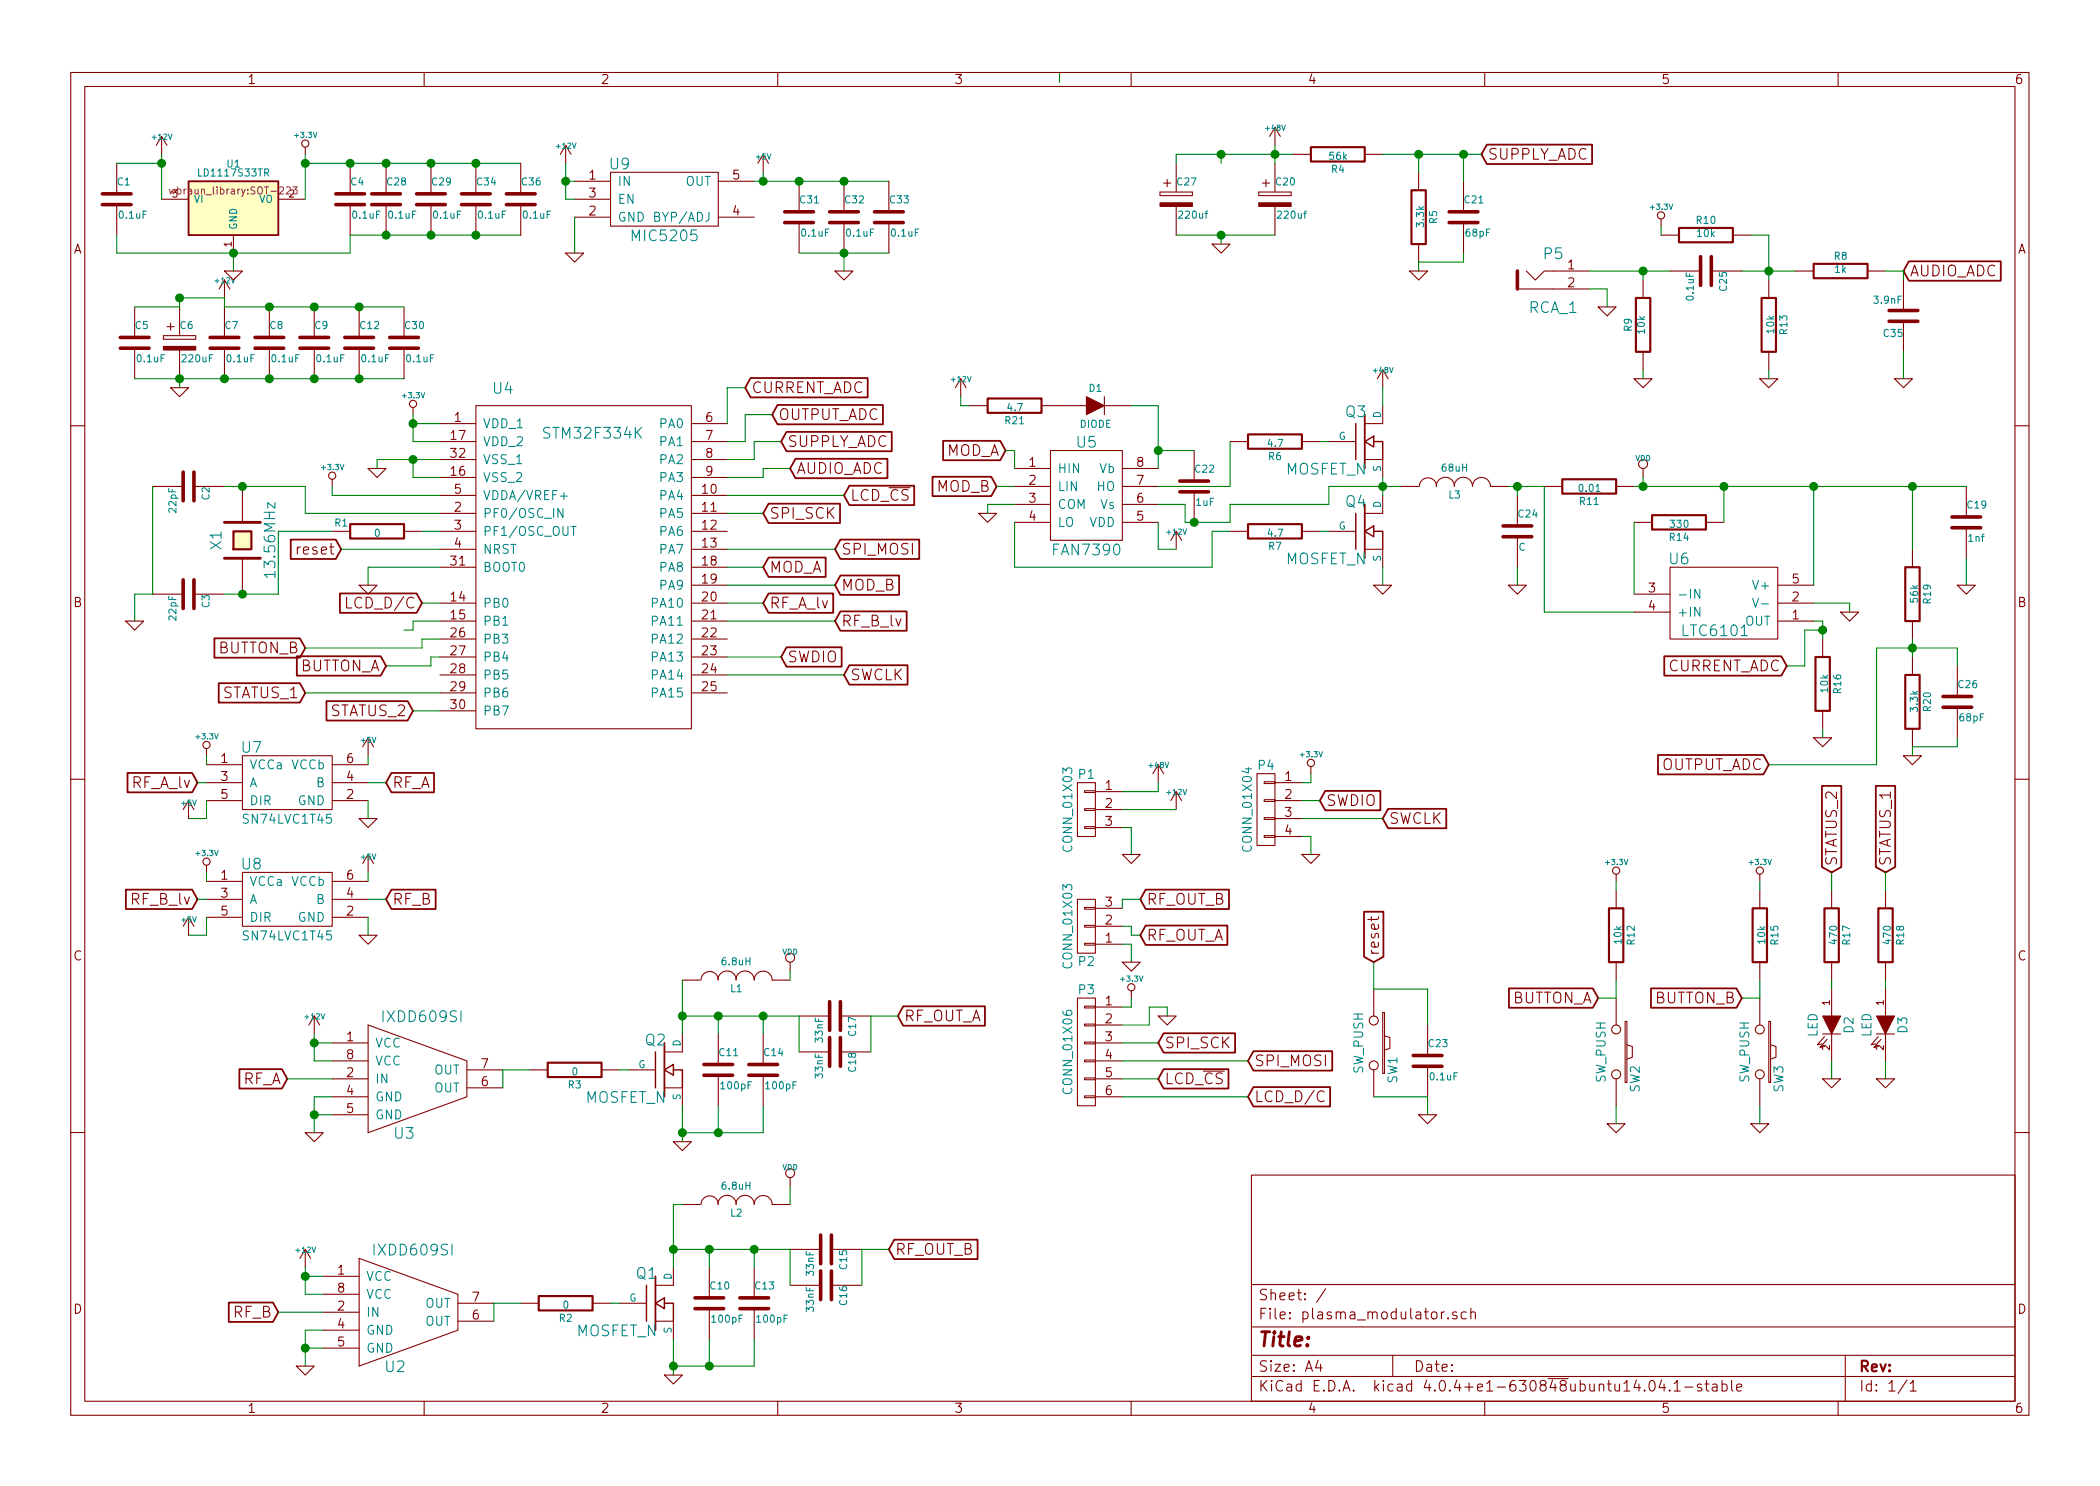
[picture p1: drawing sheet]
<svg xmlns="http://www.w3.org/2000/svg" width="297mm" height="210mm" viewBox="0 0 297 210" stroke-linecap="round" stroke-linejoin="round" font-family="sans-serif">
<g fill="none" stroke="#840000" stroke-width=".15">
<path d="M10 10.3h277v189.9h-277zM12 12.2h273v186.1h-273zM22.9 19.3l-.8 1.3M22.9 19.3v2.5M22.9 19.3l.7 1.3M60 10.3v1.9M110 10.3v1.9M160 10.3v1.9M180.3 18v2.6M180.3 18l-.7 1.3M180.3 18l.8 1.3M210 10.3v1.9"/>
<path d="M260 10.3v1.9M16.5 23.1v4.3M16.5 29v4.3M22.9 28.2h3.8M31.7 38.3h2.6l-1.3 1.3zM31.7 39.6v2.6M31.7 39.6l-.7 1.3M31.7 39.6l.8 1.3M33 33.3v2.5M39.4 28.2h3.8M43.2 20.8v1M49.5 23.1v4.3"/>
<path d="M49.5 29v4.3M54.6 23.1v4.3M54.6 29v4.3M61 23.1v4.3M61 29v4.3M67.3 23.1v4.3M67.3 29v4.3M73.7 23.1v4.3M73.7 29v4.3M80 35.8h2.5l-1.2 1.3zM80 20.6l-.8 1.2M80 20.6v2.5"/>
<path d="M80 20.6l.8 1.2M81.3 28.2h5.1M81.3 25.6h5.1M81.3 30.7h5.1M86.4 24.4h15.2v7.6h-15.2zM101.6 25.6h5.1M101.6 30.7h5.1M107.9 21.8v2.6M107.9 21.8l-.7 1.3M107.9 21.8l.8 1.3M113 25.6v4.4M113 31.5v4.3"/>
<path d="M118.1 38.3h2.5l-1.2 1.3zM119.4 25.6v4.4M119.4 31.5v4.3M125.7 25.6v4.4M125.7 31.5v4.3M164.1 27.2v.5zM164.1 27.7h4.6zM164.1 27.2h4.6zM164.6 25.9h1zM165.1 25.4v1zM166.4 23.1v4.1M166.4 29.2v4.1"/>
<path d="M168.7 27.2v.5zM171.4 34.5h2.6l-1.3 1.3zM178.1 27.2v.5zM178.1 27.7h4.5zM178.1 27.2h4.5zM178.6 25.9h1zM179.1 25.4v1zM180.3 23.1v4.1M180.3 29.2v4.1M182.6 27.2v.5zM182.9 21.8h2.5M193 21.8h2.6"/>
<path d="M199.4 38.3h2.5l-1.2 1.3zM200.7 24.4v2.5M200.7 34.5v2.6M207 25.6v4.4M207 31.5v4.3M215.9 38.3l1.3 1.3 1.2-1.3h6.4M232.4 39.6v2.6M234.9 31v1M234.9 33.3h2.6M236.2 38.3h4.3M242.1 38.3h4.3M245.1 33.3h2.5"/>
<path d="M250.2 39.6v2.6M254 38.3h2.5M264.2 38.3h2.5M269.2 39.6v4.3M19 43.4v4.3M19 49.3v4.3M23.1 47.5v.5zM23.1 48h4.6zM23.1 47.5h4.6zM23.6 46.2h1zM24.1 45.7v1zM24.1 54.9h2.6l-1.3 1.2z"/>
<path d="M25.4 43.4v4.1M25.4 49.5v4.1M27.7 47.5v.5zM31.7 43.4v4.3M31.7 49.3v4.3M38.1 43.4v4.3M38.1 49.3v4.3M44.4 43.4v4.3M44.4 49.3v4.3M50.8 43.4v4.3M50.8 49.3v4.3M57.1 43.4v4.3"/>
<path d="M57.1 49.3v4.3M58.4 57.7v1M62.2 59.9h5.1M67.3 57.4h30.5v45.7h-30.5zM97.8 59.9h5.1M135.9 53.6l-.8 1.3M135.9 53.6v2.5M135.9 53.6l.8 1.3M137.2 57.4h2.5M147.3 57.4h6.4M156.2 56.1v2.6M156.2 57.4h3.8"/>
<path d="M195.6 57.4v2.5h-2.6M195.6 52.3v2.6M195.6 52.3l-.8 1.3M195.6 52.3l.7 1.3M214.6 40.9h10.2M226.1 43.4h2.5l-1.3 1.3zM231.1 53.6h2.6l-1.3 1.3zM232.4 49.8v2.5M248.9 53.6h2.6l-1.3 1.3zM250.2 49.8v2.5M268 53.6h2.5l-1.3 1.3zM269.2 45.5v4.3"/>
<path d="M10 60.2h2M21.6 68.8h4.3M27.4 68.8h4.3M34.3 68.8v5.1M34.3 79v5.1M47 67.8v1M47 75.2h2.5M52.1 66.3h2.5l-1.3 1.3zM57.1 75.2h2.6M62.2 72.6h5.1M62.2 75.2h5.1M62.2 77.7h5.1"/>
<path d="M62.2 70.1h5.1M62.2 62.5h5.1M62.2 65h5.1M62.2 67.6h5.1M97.8 72.6h5.1M97.8 75.2h5.1M97.8 77.7h5.1M97.8 70.1h5.1M97.8 62.5h5.1M97.8 65h5.1M97.8 67.6h5.1M138.4 72.6h2.6l-1.3 1.3z"/>
<path d="M143.5 66.3h5.1M143.5 68.8h5.1M143.5 71.4h5.1M143.5 73.9h5.1M148.6 63.7h10.1v12.7h-10.1zM158.7 66.3h5.1M158.7 68.8h5.1M158.7 71.4h5.1M158.7 73.9h5.1M166.4 75.2l-.8 1.2M166.4 75.2v2.5M166.4 75.2l.7 1.2"/>
<path d="M168.9 63.7v4.4M168.9 69.6v4.3M174 75.2h2.5M174 62.5h2.5M184.1 75.2h2.6M184.1 62.5h2.6M188 75.2h3.8M188 62.5h3.8M193 77.7h2.6v2.6M193 65h2.6v2.6M195.6 70.1v2.5h-2.6M198.1 68.8h2.6"/>
<path d="M200.8 68.8a1.22 1.22 0 0 1 1.2-1.2 1.22 1.22 0 0 1 1.2 1.2M203.1 68.8a1.3 1.3 0 0 1 1.3-1.3 1.3 1.3 0 0 1 1.3 1.3M205.7 68.8a1.3 1.3 0 0 1 1.3-1.3 1.3 1.3 0 0 1 1.3 1.3 1.27 1.27 0 0 1 1.2-1.2 1.27 1.27 0 0 1 1.3 1.2h2.6M214.6 70.1v4.3M214.6 75.9v4.4M218.4 68.8h2.6M228.6 68.8h2.5M231.1 73.9h2.6M232.4 66.3v1.3M241.3 73.9h2.5M270.5 77.7v2.6M278.1 68.8v4.3"/>
<path d="M278.1 74.7v4.3M285 60.2h2M17.8 87.9h2.5l-1.3 1.2zM21.6 84.1h4.3M27.4 84.1h4.3M50.8 82.8h2.5l-1.2 1.3zM62.2 85.3h5.1M62.2 87.9h5.1M62.2 80.3h5.1M62.2 90.4h5.1M62.2 93h5.1M62.2 95.5h5.1"/>
<path d="M62.2 98h5.1M97.8 85.3h5.1M97.8 87.9h5.1M97.8 80.3h5.1M97.8 90.4h5.1M97.8 93h5.1M97.8 95.5h5.1M97.8 98h5.1M97.8 82.8h5.1M194.3 82.8h2.5l-1.2 1.3zM213.4 82.8h2.5l-1.3 1.3zM231.1 84.1h5.1"/>
<path d="M231.1 86.6h5.1M236.2 80.3h15.3v10.1h-15.3zM251.5 85.3h5M251.5 87.9h5M251.5 82.8h5M257.8 90.4v2.6M260.3 86.6h2.6l-1.3 1.3zM270.5 87.9v2.5M270.5 93v2.5M276.9 82.8h2.5l-1.3 1.3zM276.9 94.2v4.3M10 110.3h2"/>
<path d="M26.7 113.3l-.8 1.2M26.7 113.3v2.5M26.7 113.3l.7 1.2M29.2 105.9v1M29.2 110.7h5.1M29.2 113.3h5.1M29.2 108.2h5.1M34.3 106.9h12.7v7.6h-12.7zM47 110.7h5.1M47 113.3h5.1M47 108.2h5.1M50.8 115.8h2.5l-1.2 1.3z"/>
<path d="M52.1 104.4v2.5M52.1 104.4l-.8 1.3M52.1 104.4l.7 1.3M62.2 100.6h5.1M152.4 110.7h2.5v7.7h-2.5zM153.4 117h1.5v.2h-1.5zM153.4 114.4h1.5v.3h-1.5zM153.4 111.9h1.5v.2h-1.5zM154.9 112h3.8M154.9 114.5h3.8M154.9 117.1h3.8M163.8 108.2l-.7 1.3"/>
<path d="M163.8 108.2v2.5M163.8 108.2l.8 1.3M166.4 112v2.5M166.4 112l-.8 1.3M166.4 112l.7 1.3M177.8 109.5h2.5v10.1h-2.5zM178.8 118.2h1.5v.3h-1.5zM178.8 115.7h1.5v.2h-1.5zM178.8 113.2h1.5v.2h-1.5zM178.8 110.6h1.5v.3h-1.5zM180.3 110.7h3.8M180.3 113.3h3.8"/>
<path d="M180.3 115.8h3.8M180.3 118.4h3.8M185.4 108.5v1M256.5 104.4h2.6l-1.3 1.3zM257.8 100.6v2.5M269.2 106.9h2.6l-1.3 1.3zM270.5 103.1v2.6M276.9 100.1v4.3M285 110.3h2M26.7 129.8v2.5M26.7 129.8l-.8 1.3M26.7 129.8l.7 1.3"/>
<path d="M29.2 122.4v1M29.2 124.7h5.1M29.2 129.8h5.1M29.2 127.2h5.1M34.3 123.4h12.7v7.7h-12.7zM47 124.7h5.1M47 129.8h5.1M47 127.2h5.1M50.8 132.3h2.5l-1.2 1.3zM52.1 120.9v2.5M52.1 120.9l-.8 1.3M52.1 120.9l.7 1.3"/>
<path d="M96.5 138.7h2.6M99.2 138.7a1.22 1.22 0 0 1 1.2-1.2 1.22 1.22 0 0 1 1.2 1.2M101.5 138.7a1.3 1.3 0 0 1 1.3-1.3 1.3 1.3 0 0 1 1.3 1.3M104.1 138.7a1.3 1.3 0 0 1 1.3-1.3 1.3 1.3 0 0 1 1.3 1.3 1.27 1.27 0 0 1 1.2-1.3 1.27 1.27 0 0 1 1.3 1.3M109.2 138.7h2.6M111.8 136.1v1.3M152.4 127.2h2.5v7.7h-2.5zM153.4 128.4h1.5v.2h-1.5zM153.4 130.9h1.5v.3h-1.5zM153.4 133.5h1.5v.2h-1.5zM154.9 133.6h3.8M154.9 131.1h3.8"/>
<path d="M154.9 128.5h3.8M158.7 120.9h2.6l-1.3 1.3zM158.7 136.1h2.6l-1.3 1.3zM184.1 120.9h2.6l-1.3 1.3zM194 129.7v.6M194.3 139.9v3.9M195 129.7l-.1 .3-.1 .1h-1.3M228.6 123.7v1M228.6 126v2.5M228.6 136.1v2.6M248.9 123.7v1M248.9 126v2.5"/>
<path d="M248.9 136.1v2.6M259.1 126v2.5M259.1 136.1v2.6M259.1 139.9v3.9M266.7 126v2.5M266.7 136.1v2.6M266.7 139.9v3.9M44.4 143.8l-.7 1.2M44.4 143.8v2.5M44.4 143.8l.8 1.2M47 147.6h5.1M47 152.6h5.1"/>
<path d="M47 155.2h5.1M47 157.7h5.1M47 150.1h5.1M52.1 145l13.9 5.1v5.1l-13.9 5.1zM66 153.9h5.1M66 151.4h5.1M74.9 151.4h2.6M85.1 151.4h2.5M88.9 151.4h3.8M94 153.9h2.5v2.6M96.5 146.3v2.5h-2.5M101.6 146.3v4.3"/>
<path d="M101.6 152.1v4.4M107.9 146.3v4.3M107.9 152.1v4.4M113 148.8h4.3M113 143.8h4.3M118.9 148.8h4.3M118.9 143.8h4.3M152.4 141.2h2.5v15.3h-2.5zM153.4 155.1h1.5v.2h-1.5zM153.4 152.5h1.5v.3h-1.5zM153.4 150h1.5v.2h-1.5zM153.4 147.4h1.5v.3h-1.5z"/>
<path d="M153.4 144.9h1.5v.3h-1.5zM153.4 142.4h1.5v.2h-1.5zM154.9 147.6h3.8M154.9 152.6h3.8M154.9 155.2h3.8M154.9 150.1h3.8M154.9 142.5h3.8M154.9 145h3.8M160 140.2v1M163.8 143.8h2.6l-1.3 1.2zM187.3 154.5a.62 .62 0 0 0-.8 0 .62 .62 0 0 0-.2 .7 .58 .58 0 0 0 .3 .6 .58 .58 0 0 0 .7-.1M194.3 151.4v3.8"/>
<path d="M195.6 143.3h.2v8.6h-.2zM195.8 146.6l.8 .2v1.5l-.8 .3M200.7 157.7h2.5l-1.3 1.3zM201.9 145v4.3M201.9 150.9v4.3M227.3 159h2.6l-1.3 1.3zM228.6 141.2v3.8M228.6 152.6v3.9M229.9 144.5h.2v8.7h-.2zM230.1 147.8l.8 .3v1.5l-.8 .3M247.6 159h2.6l-1.3 1.3zM248.9 141.2v3.8"/>
<path d="M248.9 152.6v3.9M250.2 144.5h.2v8.7h-.2zM250.4 147.8l.8 .3v1.5l-.8 .3M257.8 152.6h2.5l-1.2 1.3zM257.8 146.3h2.5M258.1 146.7l-1.1 1.1 .7-.1M258.4 147.1l-1 1.1 .7-.1M259.1 146.3v3.8M265.4 152.6h2.6l-1.3 1.3zM265.4 146.3h2.6M265.7 146.7l-1 1.1 .6-.1M266.1 147.1l-1.1 1.1 .7-.1"/>
<path d="M266.7 146.3v3.8M10 160.2h2M43.2 160.3h2.5l-1.3 1.2zM43.2 176.8l-.8 1.2M43.2 176.8v2.5M43.2 176.8l.7 1.2M50.8 178l14 5.1v5.1l-14 5.1zM95.2 161.5h2.6l-1.3 1.3zM95.2 179.3v2.6h-2.5M96.5 170.4h2.6M99.2 170.4a1.22 1.22 0 0 1 1.2-1.2 1.22 1.22 0 0 1 1.2 1.2M100.3 179.3v4.3"/>
<path d="M101.5 170.4a1.3 1.3 0 0 1 1.3-1.3 1.3 1.3 0 0 1 1.3 1.3M104.1 170.4a1.3 1.3 0 0 1 1.3-1.3 1.3 1.3 0 0 1 1.3 1.3 1.27 1.27 0 0 1 1.2-1.2 1.27 1.27 0 0 1 1.3 1.2M106.7 179.3v4.3M109.2 170.4h2.6M111.8 166.6v1.3M111.8 176.8h4.3M117.6 176.8h4.3M177 166.3h108v32h-108zM285 160.2h2M41.9 193.3h2.5l-1.2 1.3zM45.7 180.6h5.1M45.7 185.7h5.1"/>
<path d="M45.7 188.2h5.1M45.7 190.7h5.1M45.7 183.1h5.1M60 198.3v1.9M64.8 186.9h5M64.8 184.4h5M73.7 184.4h2.5M83.8 184.4h2.6M87.6 184.4h3.8M92.7 186.9h2.5v2.6M94 194.6h2.5l-1.3 1.2zM100.3 185.2v4.3"/>
<path d="M106.7 185.2v4.3M110 198.3v1.9M111.8 181.9h4.3M117.6 181.9h4.3M160 198.3v1.9M177 194.8h108M177 191.8h108M177 187.8h108M177 181.8h108M186.4 192.5l-.3 1h.9M186.8 193v1M187.5 182.3l-1.3 2"/>
<path d="M197 191.8v3M204.3 185.6l-.3 .1-.1 .2M204.8 186.5h.1l-.1 .1-.1-.1h.1v.1M206 185.7a.37 .37 0 0 0-.5 .1v.1a.54 .54 0 0 0 .5 .3l.1 .1-.1 .2-.1 .1-.4-.1M207.4 185.7l-.4-.1-.3 .3 .1 .6 .2 .1 .4-.1M208.1 185.7a.38 .38 0 0 1 .6 .1v.8M208.1 185.1v1.5M210 198.3v1.9M233.4 195.5a.35 .35 0 0 1 .4-.2 .35 .35 0 0 1 .2 .3 .77 .77 0 0 1-.4 1.2 .9 .9 0 0 1-.2-1.3zM235 195.2l-.3 1.1h.9M235.4 195.8v1M236.2 196.7v.1l-.1-.1h.1v.1"/>
<path d="M236.8 195.8l.4-.5v1.5M236.8 196.8h.9M238.3 196.3h1.1M240.7 195.9a.37 .37 0 0 0-.6 .1v.1a.54 .54 0 0 0 .6 .3v.1v.2l-.2 .1-.4-.1M241.2 195.8h.5M241.4 195.3v1.3l.2 .2h.1M242.2 195.9l.2-.1 .4 .1 .1 .9M242.9 196.2l-.5 .1-.2 .2v.2l.2 .1 .5-.1M243.6 195.9a.48 .48 0 0 1 .6 .1l.1 .1-.1 .6a.48 .48 0 0 1-.6 0M243.6 195.3v1.5M244.9 195.3v1.3l.2 .2M245.6 196.3l.8-.1-.1-.3-.4-.1-.3 .2 .1 .7 .2 .1 .4-.1"/>
<path d="M260 198.3v1.9M261 191.8v6.5M269.7 195.2l-1.2 2M270.2 195.8l.4-.5v1.5M270.2 196.8h.8"/>
<circle cx="43.2" cy="20.3" r=".51"/>
<circle cx="235" cy="30.5" r=".51"/>
<circle cx="58.4" cy="57.1" r=".51"/>
<circle cx="47" cy="67.3" r=".51"/>
<circle cx="232.4" cy="65.7" r=".63"/>
<circle cx="29.2" cy="105.4" r=".51"/>
<circle cx="185.4" cy="107.9" r=".51"/>
<circle cx="29.2" cy="121.9" r=".51"/>
<circle cx="111.8" cy="135.5" r=".63"/>
<circle cx="160" cy="139.7" r=".51"/>
<circle cx="228.6" cy="123.2" r=".51"/>
<circle cx="248.9" cy="123.2" r=".51"/>
<circle cx="194.3" cy="144.4" r=".63"/>
<circle cx="194.3" cy="150.7" r=".63"/>
<circle cx="228.6" cy="152" r=".63"/>
<circle cx="228.6" cy="145.7" r=".63"/>
<circle cx="248.9" cy="145.7" r=".63"/>
<circle cx="248.9" cy="152" r=".63"/>
<circle cx="111.8" cy="166" r=".63"/>
</g>
<path d="M79.3 70.2h.9M79.6 72v1.2l-.7-1.2v1.2M80.8 74.5h.7M240.4 83.4v1.3l-.7-1.3v1.3M247.9 84.7l.4 1.2 .4-1.2M249.2 85.4h.9" fill="none" stroke="#008484" stroke-width=".15"/>
<g fill="#840000" stroke="#840000" stroke-width=".15">
<path d="M265.4 143.8h2.6l-1.3 2.5z"/>
<path d="M153.7 56.1l2.5 1.3-2.5 1.3z"/>
<path d="M178.1 28.7h4.5v.5h-4.5z"/>
<path d="M23.1 49h4.6v.5h-4.6z"/>
<path d="M257.8 143.8h2.5l-1.2 2.5z"/>
<path d="M164.1 28.7h4.6v.5h-4.6z"/>
</g>
<g fill="#ffffc2" stroke="#ffffc2" stroke-width=".14">
<path d="M26.7 25.6h12.7v7.7h-12.7z"/>
<path d="M33 75.2h2.6v2.5h-2.6z"/>
</g>
<g fill="none" stroke="#840000" stroke-width=".25">
<path d="M26.7 25.6h12.7v7.7h-12.7zM210.3 20.5h14.9v2.7h-14.9l-.8-1.4zM270 37h13v2.7h-13l-.8-1.4zM106.2 53.5h16.5v2.7h-16.5l-.8-1.3zM110 57.3h14.9v2.7h-14.9l-.8-1.3zM193 58.7v7.6M41.1 76.3h6.4l.8 1.4-.8 1.4h-6.4zM108.7 78.9h8.1v2.7h-8.1l-.8-1.3zM108.7 71.3h10.1v2.7h-10.1l-.8-1.4zM111.3 61.1h14.8v2.7h-14.8l-.8-1.3zM112.5 64.9h13v2.8h-13l-.7-1.4zM118.9 76.3h11.1v2.8h-11.1l-.8-1.4z"/>
<path d="M120.1 68.7h9.2v2.8h-9.2l-.7-1.4zM131.9 67.5h8.3l.8 1.3-.8 1.4h-8.3zM133.4 62.4h8.1l.7 1.3-.7 1.4h-8.1zM193 71.4v7.6M30.3 90.3h12.1l.8 1.4-.8 1.4h-12.1zM30.9 96.7h11.5l.8 1.3-.8 1.4h-11.5zM42 92.9h11.8l.8 1.3-.8 1.4h-11.8zM46.2 99.2h11.5l.7 1.4-.7 1.3h-11.5zM48.1 84h10.8l.8 1.3-.8 1.4h-10.8zM108.7 84h9.2v2.7h-9.2l-.8-1.4zM111.3 91.6h7.7v2.7h-7.7l-.8-1.3zM118.9 81.4h8.3v2.8h-8.3l-.8-1.4z"/>
<path d="M118.9 86.5h9.3v2.7h-9.3l-.8-1.3zM120.1 94.1h8.3v2.8h-8.3l-.7-1.4zM235.4 92.9h16.6l.7 1.3-.7 1.4h-16.6zM18 109.4h9.2l.7 1.3-.7 1.4h-9.2zM55.4 109.4h6v2.7h-6l-.8-1.4zM187.5 111.9h7.7v2.7h-7.7l-.8-1.3zM196.3 114.4h8.3v2.8h-8.3l-.7-1.4zM234.5 106.8h14.9l.8 1.4-.8 1.4h-14.9zM257.7 111.2h2.8v11.5l-1.4 .7-1.4-.7zM265.3 111.2h2.8v11.5l-1.4 .7-1.4-.7zM17.8 125.9h9.4l.7 1.3-.7 1.4h-9.4zM55.4 125.9h6.2v2.7h-6.2l-.8-1.4z"/>
<path d="M162.1 125.9h11.7v2.7h-11.7l-.8-1.4zM162.1 131h11.5v2.7h-11.5l-.8-1.4zM192.9 129h2.8v6.4l-1.4 .7-1.4-.7zM213.4 139.8h11.9l.8 1.4-.8 1.4h-11.9zM233.5 139.8h12.1l.8 1.4-.8 1.4h-12.1zM33.9 151.3h6l.7 1.3-.7 1.4h-6zM94 147.6v7.6M127.8 142.4h11.5v2.7h-11.5l-.8-1.3zM164.6 146.2h10.1v2.7h-10.1l-.8-1.3zM164.6 151.3h9.2v2.7h-9.2l-.8-1.4zM177.3 148.7h11.1v2.8h-11.1l-.8-1.4zM177.3 153.8h10.8v2.8h-10.8l-.8-1.4z"/>
<path d="M126.5 175.4h11.8v2.7h-11.8l-.8-1.3zM32.4 184.3h6.2l.8 1.4-.8 1.3h-6.2zM92.7 180.6v7.6"/>
</g>
<path d="M40.5 26.5l.4-.1 .1 .1 .1 .2-.6 .8h.6M41.4 26.4h.6l-.3 .4 .3 .1v.5l-.1 .1-.5-.1" fill="none" stroke="#840084" stroke-width=".15"/>
<g fill="none" stroke="#840000" stroke-width=".51">
<path d="M14.5 29h4M14.5 27.4h4M47.5 29h4.1M47.5 27.4h4.1M52.6 29h4M52.6 27.4h4M58.9 29h4.1M58.9 27.4h4.1M65.3 29h4M65.3 27.4h4M71.6 29h4.1M71.6 27.4h4.1"/>
<path d="M111 31.5h4.1M111 30h4.1M117.3 31.5h4.1M117.3 30h4.1M123.7 31.5h4.1M123.7 30h4.1M205 31.5h4M205 30h4M214.6 38.3v2.6M240.5 36.3v4.1M242.1 36.3v4.1M17 49.3h4.1"/>
<path d="M17 47.7h4.1M29.7 49.3h4.1M29.7 47.7h4.1M36.1 49.3h4M36.1 47.7h4M42.4 49.3h4.1M42.4 47.7h4.1M48.8 49.3h4M48.8 47.7h4M55.1 49.3h4.1M55.1 47.7h4.1M267.2 43.9h4.1"/>
<path d="M267.2 45.5h4.1M25.9 66.8v4.1M27.4 66.8v4.1M166.9 69.6h4M166.9 68.1h4M212.6 75.9h4.1M212.6 74.4h4.1M276.1 74.7h4.1M276.1 73.1h4.1M25.9 82v4.1M27.4 82v4.1M274.8 98.5h4.1"/>
<path d="M274.8 100.1h4.1M99.6 152.1h4M99.6 150.6h4M105.9 152.1h4.1M105.9 150.6h4.1M117.3 141.7v4.1M117.3 146.8v4.1M118.9 141.7v4.1M118.9 146.8v4.1M199.9 150.9h4.1M199.9 149.3h4.1M116.1 174.7v4.1"/>
<path d="M116.1 179.8v4.1M117.6 174.7v4.1M117.6 179.8v4.1M98.3 185.2h4.1M98.3 183.6h4.1M104.6 185.2h4.1M104.6 183.6h4.1"/>
</g>
<path d="M191.8 59.9v5.1M191.8 72.6v5.1M193 62.5l1.3-.8v1.5zM193 75.2l1.3-.8v1.5zM194.3 62.5h1.3v2.5M194.3 75.2h1.3v2.5M92.7 148.8v5.1M94 151.4l1.2-.8v1.5zM95.2 151.4h1.3v2.5M91.4 181.9v5M92.7 184.4l1.3-.8v1.6zM94 184.4h1.2v2.5" fill="none" stroke="#840000" stroke-width=".2"/>
<g fill="none" stroke="#840000" stroke-width=".3">
<path d="M185.4 20.8h7.6v2.1h-7.6zM199.6 26.9h2.1v7.6h-2.1zM237.5 32.3h7.6v2h-7.6zM256.5 37.3h7.7v2.1h-7.7zM139.7 56.4h7.6v2h-7.6zM231.4 42.2h2v7.6h-2zM249.2 42.2h2v7.6h-2zM33 75.2h2.6v2.5h-2.6zM49.5 74.2h7.6v2h-7.6zM176.5 61.5h7.6v2h-7.6zM176.5 74.2h7.6v2h-7.6zM221 67.8h7.6v2h-7.6z"/>
<path d="M233.7 72.9h7.6v2h-7.6zM256.8 93h2v7.6h-2zM269.5 80.3h2v7.6h-2zM269.5 95.5h2v7.6h-2zM227.6 128.5h2v7.6h-2zM247.9 128.5h2v7.6h-2zM258.1 128.5h2v7.6h-2zM265.7 128.5h2v7.6h-2zM77.5 150.4h7.6v2h-7.6zM76.2 183.4h7.6v2h-7.6z"/>
</g>
<path d="M31.7 79h5.1M31.7 73.9h5.1" fill="none" stroke="#840000" stroke-width=".41"/>
<g fill="none" stroke="#008400" stroke-width=".15">
<path d="M149.9 10.4v1.3M16.5 33.3v2.5h33v-2.5h24.2M16.5 23.1h6.4M22.9 21.8v6.4M33 35.8v2.5M43.2 23.1h30.5M43.2 21.8v6.4M80 23.1v5.1h1.3M80 25.6h1.3M81.3 30.7v5.1M106.7 25.6h19M107.9 24.4v1.2"/>
<path d="M113 35.8h12.7M119.4 35.8v2.5M166.4 33.3h13.9M172.7 21.8v1.3M172.7 33.3v1.2M180.3 20.6v2.5M182.9 21.8h-16.5v1.3M195.6 21.8h13.9M200.7 21.8v2.6M207 21.8v3.8M207 35.8v1.3h-6.3v1.2M224.8 38.3h11.4"/>
<path d="M232.4 38.3v1.3M234.9 32v1.3M246.4 38.3h7.6M247.6 33.3h2.6v6.3M266.7 38.3h2.5v1.3M19 43.4h6.4v-1.2h6.3v1.2h25.4M19 53.6h38.1M25.4 53.6v1.3M58.4 58.7v3.8h3.8M58.4 59.9h3.8M105.4 54.9h-2.5v5M109.2 58.7h-3.8v3.8h-2.5"/>
<path d="M135.9 56.1v1.3h1.3M160 57.4h3.8v8.9M195.6 54.9v2.5M224.8 40.9h2.5v2.5M232.4 52.3v1.3M250.2 52.3v1.3M269.2 49.8v3.8M21.6 68.8v15.3h-2.6v3.8M31.7 68.8h11.5v3.8h19M47 75.2h-7.6v8.9h-7.7M47 68.8v1.3h15.2M48.3 77.7h13.9"/>
<path d="M58.4 65v2.6h3.8M59.7 75.2h2.5M62.2 65h-8.9v1.3M102.9 77.7h15.2M102.9 70.1h16.5M102.9 72.6h5M110.5 62.5h-3.8v2.5h-3.8M111.8 66.3h-3.9v1.3h-5M141 68.8h2.5M142.2 63.7h1.3v2.6M143.5 71.4h-3.8v1.2M143.5 73.9v6.4h27.9v-5.1h2.6"/>
<path d="M163.8 63.7h5.1M163.8 73.9v3.8h2.6M174 62.5v6.3h-10.2M186.7 62.5h1.3M186.7 75.2h1.3M195.6 67.6v2.5M198.1 68.8h-10.1v2.6h-14v2.5h-6.4v-2.5h-3.8M213.4 68.8h5v17.8h12.7M214.6 68.8v1.3M231.1 68.8h47M231.1 73.9v10.2M232.4 67.6v1.2"/>
<path d="M243.8 68.8v5.1M256.5 68.8v14M270.5 68.8v8.9M278.1 79v3.8M43.2 98h19M59.7 85.3h2.5M62.2 80.3h-10.1v2.5M62.2 87.9h-3.8v1.2h-1.3M62.2 93h-1.2v1.2h-6.4M62.2 90.4h-2.5v1.3h-16.5M102.9 80.3h5M102.9 82.8h15.2"/>
<path d="M102.9 85.3h5M102.9 87.9h15.2M102.9 93h7.6M102.9 95.5h16.5M195.6 80.3v2.5M214.6 80.3v2.5M256.5 85.3h5.1v1.3M256.5 87.9h1.3v2.5M257.8 89.1h-2.5v5.1h-2.6M270.5 90.4v2.6M276.9 94.2v-2.5h-11.5v16.5h-15.2M27.9 110.7h1.3"/>
<path d="M29.2 113.3v2.5h-2.5M29.2 106.9v1.3M52.1 110.7h2.5M52.1 106.9v1.3M52.1 113.3v2.5M58.4 100.6h3.8M158.7 117.1h1.3v3.8M158.7 114.5h7.7M163.8 110.7v1.3h-5.1M184.1 118.4h1.3v2.5M184.1 113.3h2.6M184.1 115.8h11.5"/>
<path d="M185.4 109.5v1.2h-1.3M257.8 103.1v1.3M276.9 104.4v1.3h-6.4v1.2M27.9 127.2h1.3M29.2 129.8v2.5h-2.5M29.2 123.4v1.3M52.1 127.2h2.5M52.1 123.4v1.3M52.1 129.8v2.5M96.5 138.7v7.6M111.8 137.4v1.3M158.7 131.1h1.3v1.2h1.3"/>
<path d="M158.7 133.6h1.3v2.5M161.3 127.2h-2.6v1.3M194.3 136.1v3.8h7.6v5.1M228.6 138.7v2.5h-2.5M228.6 124.7v1.3M248.9 124.7v1.3M248.9 138.7v2.5h-2.5M259.1 123.4v2.6M259.1 138.7v1.2M266.7 123.4v2.6M266.7 138.7v1.2M40.6 152.6h6.4"/>
<path d="M44.4 146.3v3.8h2.6M44.4 157.7h2.6M44.4 147.6h2.6M47 155.2h-2.6v5.1M74.9 151.4h-3.8v2.5M87.6 151.4h1.3M96.5 156.5v5M96.5 143.8h16.5v5M101.6 143.8v2.5M101.6 156.5v3.8M107.9 143.8v2.5M107.9 156.5v3.8h-11.4"/>
<path d="M127 143.8h-3.8v5M158.7 155.2h17.8M158.7 147.6h5.1M158.7 150.1h17.8M158.7 152.6h5.1M160 141.2v1.3h-1.3M165.1 143.8v-1.3h-2.5v2.5h-3.9M194.3 155.2h7.6v2.5M228.6 156.5v2.5M248.9 156.5v2.5M259.1 150.1v2.5M266.7 150.1v2.5"/>
<path d="M43.2 179.3v3.8h2.5M95.2 176.8h16.6v5.1M96.5 170.4h-1.3v8.9M100.3 176.8v2.5M106.7 176.8v2.5M111.8 167.9v2.5M125.7 176.8h-3.8v5.1M39.4 185.7h6.3M43.2 190.7h2.5M43.2 180.6h2.5M45.7 188.2h-2.5v5.1M73.7 184.4h-3.9v2.5"/>
<path d="M86.4 184.4h1.2M95.2 189.5v5.1M100.3 189.5v3.8M106.7 189.5v3.8h-11.5"/>
</g>
<g fill="#008400" stroke="#008400" stroke-width=".25">
<circle cx="195.6" cy="68.8" r=".51"/>
<circle cx="25.4" cy="42.2" r=".51"/>
<circle cx="172.7" cy="21.8" r=".51"/>
<circle cx="180.3" cy="21.8" r=".51"/>
<circle cx="33" cy="35.8" r=".51"/>
<circle cx="43.2" cy="23.1" r=".51"/>
<circle cx="22.9" cy="23.1" r=".51"/>
<circle cx="58.4" cy="59.9" r=".51"/>
<circle cx="58.4" cy="65" r=".51"/>
<circle cx="34.3" cy="68.8" r=".51"/>
<circle cx="34.3" cy="84.1" r=".51"/>
<circle cx="163.8" cy="63.7" r=".51"/>
<circle cx="44.5" cy="157.7" r=".51"/>
<circle cx="44.5" cy="147.6" r=".51"/>
<circle cx="96.5" cy="143.8" r=".51"/>
<circle cx="31.8" cy="53.6" r=".51"/>
<circle cx="38.1" cy="53.6" r=".51"/>
<circle cx="44.5" cy="53.6" r=".51"/>
<circle cx="38.1" cy="43.4" r=".51"/>
<circle cx="44.5" cy="43.4" r=".51"/>
<circle cx="25.4" cy="53.6" r=".51"/>
<circle cx="101.6" cy="143.8" r=".51"/>
<circle cx="108" cy="143.8" r=".51"/>
<circle cx="96.5" cy="160.3" r=".51"/>
<circle cx="101.6" cy="160.3" r=".51"/>
<circle cx="43.2" cy="190.7" r=".51"/>
<circle cx="43.2" cy="180.6" r=".51"/>
<circle cx="95.3" cy="176.8" r=".51"/>
<circle cx="100.3" cy="176.8" r=".51"/>
<circle cx="106.7" cy="176.8" r=".51"/>
<circle cx="95.2" cy="193.3" r=".51"/>
<circle cx="100.3" cy="193.3" r=".51"/>
<circle cx="214.6" cy="68.8" r=".51"/>
<circle cx="232.4" cy="68.8" r=".51"/>
<circle cx="257.8" cy="89.1" r=".51"/>
<circle cx="256.5" cy="68.8" r=".51"/>
<circle cx="270.5" cy="91.7" r=".51"/>
<circle cx="200.7" cy="21.8" r=".51"/>
<circle cx="207" cy="21.8" r=".51"/>
<circle cx="232.4" cy="38.3" r=".51"/>
<circle cx="250.2" cy="38.3" r=".51"/>
<circle cx="243.8" cy="68.8" r=".51"/>
<circle cx="168.9" cy="73.9" r=".51"/>
<circle cx="172.7" cy="33.3" r=".51"/>
<circle cx="270.5" cy="68.8" r=".51"/>
<circle cx="49.5" cy="23.1" r=".51"/>
<circle cx="54.6" cy="23.1" r=".51"/>
<circle cx="54.6" cy="33.3" r=".51"/>
<circle cx="50.8" cy="43.4" r=".51"/>
<circle cx="50.8" cy="53.6" r=".51"/>
<circle cx="80" cy="25.6" r=".51"/>
<circle cx="108" cy="25.6" r=".51"/>
<circle cx="113" cy="25.6" r=".51"/>
<circle cx="119.4" cy="25.6" r=".51"/>
<circle cx="119.4" cy="35.8" r=".51"/>
<circle cx="61" cy="23.1" r=".51"/>
<circle cx="61" cy="33.3" r=".51"/>
<circle cx="67.3" cy="23.1" r=".51"/>
<circle cx="67.3" cy="33.3" r=".51"/>
</g>
<text font-size="2.8" fill="#840000" x="178" y="190.5">Title:</text>
<g font-size="2.1" fill="#008484">
<text x="86.3" y="24">U9</text>
<text x="89.7" y="34.1">MIC5205</text>
<text x="218.4" y="36.7">P5</text>
<text x="216.2" y="44.3">RCA_1</text>
<text x="69.8" y="55.7">U4</text>
<text x="190.4" y="59">Q3</text>
<text x="77.2" y="62.1">STM32F334K</text>
<text x="152.3" y="63.3">U5</text>
<text x="181.8" y="67.2">MOSFET_N</text>
<text x="190.4" y="71.7">Q4</text>
<text x="31.3" y="77.7" transform="rotate(-90 31.3 77.7)">X1</text>
<text x="39" y="81.3" transform="rotate(-90 39 81.3)">13.56MHz</text>
<text x="149.1" y="78.6">FAN7390</text>
<text x="181.8" y="79.9">MOSFET_N</text>
<text x="236.1" y="79.9">U6</text>
<text x="238.2" y="90">LTC6101</text>
<text x="34.2" y="106.5">U7</text>
<text x="34.2" y="123">U8</text>
<text x="54.4" y="144.6">IXDD609SI</text>
<text x="91.3" y="147.9">Q2</text>
<text x="55.8" y="161.1">U3</text>
<text x="82.8" y="156.1">MOSFET_N</text>
<text x="53.1" y="177.6">IXDD609SI</text>
<text x="90" y="180.9">Q1</text>
<text x="81.5" y="189.1">MOSFET_N</text>
<text x="54.5" y="194.2">U2</text>
</g>
<g font-size="2.1" fill="#840000">
<text x="210.5" y="22.6">SUPPLY_ADC</text>
<text x="270.2" y="39.1">AUDIO_ADC</text>
<text x="106.3" y="55.6">CURRENT_ADC</text>
<text x="110.1" y="59.4">OUTPUT_ADC</text>
<text x="111.4" y="63.2">SUPPLY_ADC</text>
<text x="133.7" y="64.5">MOD_A</text>
<text x="112.7" y="67.1">AUDIO_ADC</text>
<text x="120.3" y="70.9">LCD_CS</text>
<text x="132.4" y="69.6">MOD_B</text>
<text x="108.9" y="73.4">SPI_SCK</text>
<text x="42.3" y="78.5">reset</text>
<text x="108.9" y="81">MOD_A</text>
<text x="119" y="83.6">MOD_B</text>
<text x="119" y="78.5">SPI_MOSI</text>
<text x="49.6" y="86.1">LCD_D/C</text>
<text x="108.9" y="86.1">RF_A_lv</text>
<text x="119" y="88.6">RF_B_lv</text>
<text x="30.7" y="92.5">BUTTON_B</text>
<text x="42.1" y="95">BUTTON_A</text>
<text x="111.4" y="93.7">SWDIO</text>
<text x="235.7" y="95">CURRENT_ADC</text>
<text x="31.4" y="98.8">STATUS_1</text>
<text x="46.7" y="101.3">STATUS_2</text>
<text x="120.3" y="96.3">SWCLK</text>
<text x="18.5" y="111.5">RF_A_lv</text>
<text x="55.5" y="111.5">RF_A</text>
<text x="234.8" y="109">OUTPUT_ADC</text>
<text x="187.6" y="114">SWDIO</text>
<text x="196.5" y="116.6">SWCLK</text>
<text x="259.8" y="122.5" transform="rotate(-90 259.8 122.5)">STATUS_2</text>
<text x="267.5" y="122.5" transform="rotate(-90 267.5 122.5)">STATUS_1</text>
<text x="18.5" y="128">RF_B_lv</text>
<text x="55.5" y="128">RF_B</text>
<text x="162.2" y="128">RF_OUT_B</text>
<text x="162.2" y="133.1">RF_OUT_A</text>
<text x="195.1" y="135.2" transform="rotate(-90 195.1 135.2)">reset</text>
<text x="213.6" y="142">BUTTON_A</text>
<text x="233.9" y="142">BUTTON_B</text>
<text x="127.9" y="144.5">RF_OUT_A</text>
<text x="164.7" y="148.3">SPI_SCK</text>
<text x="34.2" y="153.4">RF_A</text>
<text x="164.7" y="153.4">LCD_CS</text>
<text x="177.4" y="150.9">SPI_MOSI</text>
<text x="177.4" y="156">LCD_D/C</text>
<text x="126.6" y="177.5">RF_OUT_B</text>
<text x="178" y="184">Sheet: /</text>
<text x="32.9" y="186.4">RF_B</text>
<text x="178" y="186.7">File: plasma_modulator.sch</text>
<text x="178" y="196.9">KiCad E.D.A. kicad 4.0.4+e1-630848ubuntu14.04.1-stable</text>
<text x="178" y="194.1">Size: A4</text>
<text x="200" y="194.1">Date:</text>
<text x="263" y="194.1">Rev:</text>
<text x="263" y="196.9">Id: 1/1</text>
</g>
<g font-size="1.8" fill="#840000">
<text x="35" y="11.9">1</text>
<text x="85" y="11.9">2</text>
<text x="135" y="11.9">3</text>
<text x="185" y="11.9">4</text>
<text x="235" y="11.9">5</text>
<text x="285" y="11.9">6</text>
<text x="83.3" y="25.4">1</text>
<text x="83.3" y="27.9">3</text>
<text x="103.7" y="25.4">5</text>
<text x="10.4" y="35.9">A</text>
<text x="83.3" y="30.5">2</text>
<text x="103.7" y="30.5">4</text>
<text x="285.4" y="35.9">A</text>
<text x="221.8" y="38.1">1</text>
<text x="221.8" y="40.6">2</text>
<text x="64.3" y="59.7">1</text>
<text x="99.8" y="59.7">6</text>
<text x="63.8" y="64.8">32</text>
<text x="63.8" y="62.2">17</text>
<text x="99.8" y="62.2">7</text>
<text x="99.8" y="64.8">8</text>
<text x="63.8" y="67.3">16</text>
<text x="64.3" y="69.8">5</text>
<text x="99.4" y="69.8">10</text>
<text x="99.8" y="67.3">9</text>
<text x="145.6" y="66">1</text>
<text x="145.6" y="68.6">2</text>
<text x="145.6" y="71.1">3</text>
<text x="160.8" y="71.1">6</text>
<text x="160.8" y="68.6">7</text>
<text x="160.8" y="66">8</text>
<text x="64.3" y="72.4">2</text>
<text x="64.3" y="74.9">3</text>
<text x="64.3" y="77.5">4</text>
<text x="99.4" y="72.4">11</text>
<text x="99.4" y="74.9">12</text>
<text x="99.4" y="77.5">13</text>
<text x="145.6" y="73.7">4</text>
<text x="160.8" y="73.7">5</text>
<text x="63.8" y="80">31</text>
<text x="99.4" y="80">18</text>
<text x="99.4" y="82.5">19</text>
<text x="233.2" y="83.8">3</text>
<text x="253.5" y="82.5">5</text>
<text x="10.4" y="85.9">B</text>
<text x="63.8" y="85.1">14</text>
<text x="63.8" y="87.6">15</text>
<text x="99.4" y="85.1">20</text>
<text x="99.4" y="87.6">21</text>
<text x="233.2" y="86.4">4</text>
<text x="253.5" y="87.6">1</text>
<text x="253.5" y="85.1">2</text>
<text x="285.4" y="85.9">B</text>
<text x="63.8" y="90.2">26</text>
<text x="63.8" y="92.7">27</text>
<text x="63.8" y="95.2">28</text>
<text x="99.4" y="90.2">22</text>
<text x="99.4" y="92.7">23</text>
<text x="99.4" y="95.2">24</text>
<text x="63.8" y="100.3">30</text>
<text x="63.8" y="97.8">29</text>
<text x="99.4" y="97.8">25</text>
<text x="31.3" y="107.9">1</text>
<text x="49" y="107.9">6</text>
<text x="31.3" y="110.5">3</text>
<text x="31.3" y="113">5</text>
<text x="49" y="113">2</text>
<text x="49" y="110.5">4</text>
<text x="156.4" y="111.8">1</text>
<text x="181.8" y="110.5">1</text>
<text x="181.8" y="113">2</text>
<text x="156.4" y="114.3">2</text>
<text x="156.4" y="116.8">3</text>
<text x="181.8" y="115.6">3</text>
<text x="181.8" y="118.1">4</text>
<text x="31.3" y="124.5">1</text>
<text x="49" y="124.5">6</text>
<text x="31.3" y="127">3</text>
<text x="31.3" y="129.5">5</text>
<text x="49" y="129.5">2</text>
<text x="49" y="127">4</text>
<text x="156.4" y="130.8">2</text>
<text x="156.4" y="128.3">3</text>
<text x="10.4" y="135.9">C</text>
<text x="156.4" y="133.3">1</text>
<text x="285.4" y="135.9">C</text>
<text x="156.4" y="142.2">1</text>
<text x="49" y="147.3">1</text>
<text x="49" y="149.9">8</text>
<text x="156.4" y="144.8">2</text>
<text x="156.4" y="147.3">3</text>
<text x="156.4" y="149.9">4</text>
<text x="49" y="152.4">2</text>
<text x="49" y="154.9">4</text>
<text x="68.1" y="153.7">6</text>
<text x="68.1" y="151.1">7</text>
<text x="156.4" y="152.4">5</text>
<text x="156.4" y="154.9">6</text>
<text x="49" y="157.5">5</text>
<text x="10.4" y="185.9">D</text>
<text x="47.8" y="180.3">1</text>
<text x="47.8" y="185.4">2</text>
<text x="47.8" y="182.9">8</text>
<text x="66.8" y="184.1">7</text>
<text x="285.4" y="185.9">D</text>
<text x="47.8" y="188">4</text>
<text x="47.8" y="190.5">5</text>
<text x="66.8" y="186.7">6</text>
<text x="35" y="199.9">1</text>
<text x="85" y="199.9">2</text>
<text x="135" y="199.9">3</text>
<text x="185" y="199.9">4</text>
<text x="235" y="199.9">5</text>
<text x="285" y="199.9">6</text>
</g>
<g font-size="1.8" fill="#008484">
<text x="87.4" y="26.3">IN</text>
<text x="87.4" y="28.8">EN</text>
<text x="96.9" y="26.3">OUT</text>
<text x="87.4" y="31.4">GND</text>
<text x="92.9" y="31.4">BYP/ADJ</text>
<text x="68.3" y="60.6">VDD_1</text>
<text x="68.3" y="65.7">VSS_1</text>
<text x="68.3" y="63.1">VDD_2</text>
<text x="93.3" y="60.6">PA0</text>
<text x="93.3" y="63.1">PA1</text>
<text x="93.3" y="65.7">PA2</text>
<text x="68.3" y="70.7">VDDA/VREF+</text>
<text x="68.3" y="68.2">VSS_2</text>
<text x="93.3" y="68.2">PA3</text>
<text x="93.3" y="70.7">PA4</text>
<text x="149.6" y="66.9">HIN</text>
<text x="149.6" y="69.5">LIN</text>
<text x="155.1" y="69.5">HO</text>
<text x="155.5" y="66.9">Vb</text>
<text x="68.3" y="73.3">PF0/OSC_IN</text>
<text x="68.3" y="75.8">PF1/OSC_OUT</text>
<text x="93.3" y="73.3">PA5</text>
<text x="93.3" y="75.8">PA6</text>
<text x="149.6" y="72">COM</text>
<text x="149.6" y="74.5">LO</text>
<text x="154" y="74.5">VDD</text>
<text x="155.6" y="72">Vs</text>
<text x="68.3" y="78.4">NRST</text>
<text x="68.3" y="80.9">BOOT0</text>
<text x="93.3" y="78.4">PA7</text>
<text x="93.3" y="80.9">PA8</text>
<text x="93.3" y="83.4">PA9</text>
<text x="248.2" y="83.4">V+</text>
<text x="68.3" y="86">PB0</text>
<text x="68.3" y="88.5">PB1</text>
<text x="92.4" y="86">PA10</text>
<text x="92.4" y="88.5">PA11</text>
<text x="237.2" y="84.7">-IN</text>
<text x="237.2" y="87.2">+IN</text>
<text x="246.7" y="88.5">OUT</text>
<text x="68.3" y="91.1">PB3</text>
<text x="68.3" y="93.6">PB4</text>
<text x="92.4" y="91.1">PA12</text>
<text x="92.4" y="93.6">PA13</text>
<text x="68.3" y="101.2">PB7</text>
<text x="68.3" y="96.1">PB5</text>
<text x="68.3" y="98.7">PB6</text>
<text x="92.4" y="96.1">PA14</text>
<text x="92.4" y="98.7">PA15</text>
<text x="35.3" y="108.8">VCCa VCCb</text>
<text x="35.3" y="111.4">A</text>
<text x="35.3" y="113.9">DIR</text>
<text x="42" y="113.9">GND</text>
<text x="44.7" y="111.4">B</text>
<text x="152.6" y="110.2">P1</text>
<text x="178" y="108.9">P4</text>
<text x="34.6" y="116.5">SN74LVC1T45</text>
<text x="35.3" y="125.3">VCCa VCCb</text>
<text x="151.7" y="120.2" transform="rotate(-90 151.7 120.2)">CONN_01X03</text>
<text x="177.1" y="120.2" transform="rotate(-90 177.1 120.2)">CONN_01X04</text>
<text x="35.3" y="127.9">A</text>
<text x="35.3" y="130.4">DIR</text>
<text x="42" y="130.4">GND</text>
<text x="44.7" y="127.9">B</text>
<text x="34.6" y="133">SN74LVC1T45</text>
<text x="151.7" y="136.7" transform="rotate(-90 151.7 136.7)">CONN_01X03</text>
<text x="152.6" y="136.7">P2</text>
<text x="152.6" y="140.7">P3</text>
<text x="53.1" y="148.2">VCC</text>
<text x="257.1" y="146.8" transform="rotate(-90 257.1 146.8)">LED</text>
<text x="262.2" y="146.1" transform="rotate(-90 262.2 146.1)">D2</text>
<text x="264.7" y="146.8" transform="rotate(-90 264.7 146.8)">LED</text>
<text x="269.8" y="146.1" transform="rotate(-90 269.8 146.1)">D3</text>
<text x="53.1" y="153.3">IN</text>
<text x="53.1" y="155.8">GND</text>
<text x="53.1" y="150.7">VCC</text>
<text x="61.3" y="154.6">OUT</text>
<text x="61.3" y="152">OUT</text>
<text x="151.7" y="154.5" transform="rotate(-90 151.7 154.5)">CONN_01X06</text>
<text x="192.8" y="151.9" transform="rotate(-90 192.8 151.9)">SW_PUSH</text>
<text x="197.6" y="153.3" transform="rotate(-90 197.6 153.3)">SW1</text>
<text x="227.1" y="153.2" transform="rotate(-90 227.1 153.2)">SW_PUSH</text>
<text x="231.9" y="154.6" transform="rotate(-90 231.9 154.6)">SW2</text>
<text x="247.4" y="153.2" transform="rotate(-90 247.4 153.2)">SW_PUSH</text>
<text x="252.2" y="154.6" transform="rotate(-90 252.2 154.6)">SW3</text>
<text x="53.1" y="158.4">GND</text>
<text x="51.8" y="181.2">VCC</text>
<text x="51.8" y="183.8">VCC</text>
<text x="60" y="185">OUT</text>
<text x="51.8" y="186.3">IN</text>
<text x="51.8" y="188.8">GND</text>
<text x="51.8" y="191.4">GND</text>
<text x="60" y="187.6">OUT</text>
</g>
<g font-size="1.4" fill="#008484">
<text x="32.1" y="23.7">U1</text>
<text x="188.1" y="22.6">56k</text>
<text x="16.6" y="26.2">C1</text>
<text x="27.4" y="28.7">VI</text>
<text x="28.3" y="25">LD1117S33TR</text>
<text x="36.6" y="28.7">VO</text>
<text x="49.6" y="26.2">C4</text>
<text x="54.8" y="26.2">C28</text>
<text x="61.1" y="26.2">C29</text>
<text x="67.5" y="26.2">C34</text>
<text x="73.8" y="26.2">C36</text>
<text x="113.2" y="28.8">C31</text>
<text x="119.6" y="28.8">C32</text>
<text x="125.9" y="28.8">C33</text>
<text x="166.5" y="26.2">C27</text>
<text x="180.5" y="26.2">C20</text>
<text x="188.3" y="24.5">R4</text>
<text x="207.2" y="28.8">C21</text>
<text x="16.9" y="30.9">0.1uF</text>
<text x="33.5" y="32.5" transform="rotate(-90 33.5 32.5)">GND</text>
<text x="49.9" y="30.9">0.1uF</text>
<text x="55" y="30.9">0.1uF</text>
<text x="61.3" y="30.9">0.1uF</text>
<text x="67.7" y="30.9">0.1uF</text>
<text x="74" y="30.9">0.1uF</text>
<text x="113.4" y="33.5">0.1uF</text>
<text x="119.8" y="33.5">0.1uF</text>
<text x="126.1" y="33.5">0.1uF</text>
<text x="166.9" y="30.9">220uf</text>
<text x="180.8" y="30.9">220uf</text>
<text x="201.4" y="32" transform="rotate(-90 201.4 32)">3.3k</text>
<text x="203.3" y="31.6" transform="rotate(-90 203.3 31.6)">R5</text>
<text x="207.4" y="33.5">68pF</text>
<text x="240" y="31.7">R10</text>
<text x="240.1" y="33.5">10k</text>
<text x="244.3" y="41.1" transform="rotate(-90 244.3 41.1)">C25</text>
<text x="259.5" y="36.7">R8</text>
<text x="259.5" y="38.6">1k</text>
<text x="19.2" y="46.6">C5</text>
<text x="25.5" y="46.6">C6</text>
<text x="31.9" y="46.6">C7</text>
<text x="38.2" y="46.6">C8</text>
<text x="44.6" y="46.6">C9</text>
<text x="51" y="46.6">C12</text>
<text x="57.3" y="46.6">C30</text>
<text x="230.8" y="46.9" transform="rotate(-90 230.8 46.9)">R9</text>
<text x="232.7" y="47.2" transform="rotate(-90 232.7 47.2)">10k</text>
<text x="239.6" y="42.4" transform="rotate(-90 239.6 42.4)">0.1uF</text>
<text x="251" y="47.1" transform="rotate(-90 251 47.1)">10k</text>
<text x="252.8" y="47.3" transform="rotate(-90 252.8 47.3)">R13</text>
<text x="265.1" y="43">3.9nF</text>
<text x="266.5" y="47.7">C35</text>
<text x="19.4" y="51.3">0.1uF</text>
<text x="25.9" y="51.3">220uF</text>
<text x="32.1" y="51.3">0.1uF</text>
<text x="38.5" y="51.3">0.1uF</text>
<text x="44.8" y="51.3">0.1uF</text>
<text x="51.2" y="51.3">0.1uF</text>
<text x="57.5" y="51.3">0.1uF</text>
<text x="142.6" y="58.2">4.7</text>
<text x="154.1" y="55.4">D1</text>
<text x="195.3" y="59.2" transform="rotate(-90 195.3 59.2)">D</text>
<text x="142.2" y="60">R21</text>
<text x="152.7" y="60.5">DIODE</text>
<text x="179.4" y="63.2">4.7</text>
<text x="179.5" y="65.1">R6</text>
<text x="189.3" y="62.2">G</text>
<text x="29.6" y="70.7" transform="rotate(-90 29.6 70.7)">C2</text>
<text x="169.1" y="66.9">C22</text>
<text x="169.2" y="71.6">1uF</text>
<text x="195.3" y="71.9" transform="rotate(-90 195.3 71.9)">D</text>
<text x="195.3" y="66.7" transform="rotate(-90 195.3 66.7)">S</text>
<text x="204" y="66.7">68uH</text>
<text x="204.9" y="70.5">L3</text>
<text x="223.4" y="69.6">0.01</text>
<text x="223.5" y="71.4">R11</text>
<text x="278.3" y="72">C19</text>
<text x="24.9" y="72.5" transform="rotate(-90 24.9 72.5)">22pF</text>
<text x="47.4" y="74.5">R1</text>
<text x="53" y="75.9">0</text>
<text x="179.4" y="75.9">4.7</text>
<text x="179.5" y="77.8">R7</text>
<text x="189.3" y="74.9">G</text>
<text x="214.8" y="77.9">C</text>
<text x="214.8" y="73.2">C24</text>
<text x="236.2" y="76.5">R14</text>
<text x="236.3" y="74.7">330</text>
<text x="278.4" y="76.7">1nf</text>
<text x="195.3" y="79.4" transform="rotate(-90 195.3 79.4)">S</text>
<text x="24.9" y="87.7" transform="rotate(-90 24.9 87.7)">22pF</text>
<text x="29.6" y="85.9" transform="rotate(-90 29.6 85.9)">C3</text>
<text x="271.3" y="85.2" transform="rotate(-90 271.3 85.2)">56k</text>
<text x="273.1" y="85.4" transform="rotate(-90 273.1 85.4)">R19</text>
<text x="258.6" y="97.9" transform="rotate(-90 258.6 97.9)">10k</text>
<text x="260.4" y="98.1" transform="rotate(-90 260.4 98.1)">R16</text>
<text x="271.3" y="100.6" transform="rotate(-90 271.3 100.6)">3.3k</text>
<text x="273.1" y="100.6" transform="rotate(-90 273.1 100.6)">R20</text>
<text x="277" y="97.4">C26</text>
<text x="277.2" y="102.1">68pF</text>
<text x="102.2" y="136.6">6.8uH</text>
<text x="229.4" y="133.5" transform="rotate(-90 229.4 133.5)">10k</text>
<text x="231.2" y="133.6" transform="rotate(-90 231.2 133.6)">R12</text>
<text x="249.7" y="133.5" transform="rotate(-90 249.7 133.5)">10k</text>
<text x="251.5" y="133.6" transform="rotate(-90 251.5 133.6)">R15</text>
<text x="259.8" y="133.5" transform="rotate(-90 259.8 133.5)">470</text>
<text x="261.7" y="133.6" transform="rotate(-90 261.7 133.6)">R17</text>
<text x="267.5" y="133.5" transform="rotate(-90 267.5 133.5)">470</text>
<text x="269.3" y="133.6" transform="rotate(-90 269.3 133.6)">R18</text>
<text x="103.3" y="140.4">L1</text>
<text x="96.3" y="148.1" transform="rotate(-90 96.3 148.1)">D</text>
<text x="101.8" y="149.4">C11</text>
<text x="108.1" y="149.4">C14</text>
<text x="116.4" y="147.4" transform="rotate(-90 116.4 147.4)">33nF</text>
<text x="121.1" y="146.5" transform="rotate(-90 121.1 146.5)">C17</text>
<text x="202.1" y="148.2">C23</text>
<text x="80.4" y="154">R3</text>
<text x="80.9" y="152.1">0</text>
<text x="90.3" y="151.1">G</text>
<text x="96.3" y="155.6" transform="rotate(-90 96.3 155.6)">S</text>
<text x="102.1" y="154.1">100pF</text>
<text x="108.4" y="154.1">100pF</text>
<text x="116.4" y="152.5" transform="rotate(-90 116.4 152.5)">33nF</text>
<text x="121.1" y="151.6" transform="rotate(-90 121.1 151.6)">C18</text>
<text x="202.3" y="152.9">0.1uF</text>
<text x="102.2" y="168.3">6.8uH</text>
<text x="103.3" y="172.1">L2</text>
<text x="119.8" y="179.5" transform="rotate(-90 119.8 179.5)">C15</text>
<text x="79.7" y="185.2">0</text>
<text x="89" y="184.1">G</text>
<text x="95" y="181.1" transform="rotate(-90 95 181.1)">D</text>
<text x="100.5" y="182.4">C10</text>
<text x="106.9" y="182.4">C13</text>
<text x="115.1" y="185.5" transform="rotate(-90 115.1 185.5)">33nF</text>
<text x="115.1" y="180.4" transform="rotate(-90 115.1 180.4)">33nF</text>
<text x="119.8" y="184.6" transform="rotate(-90 119.8 184.6)">C16</text>
<text x="79.1" y="187">R2</text>
<text x="95" y="188.7" transform="rotate(-90 95 188.7)">S</text>
<text x="100.8" y="187.1">100pF</text>
<text x="107.1" y="187.1">100pF</text>
</g>
<g font-size="1.4" fill="#840084">
<text x="24.4" y="27.9">3</text>
<text x="24.8" y="27.5">wbraun_library:SOT-223</text>
</g>
<g font-size="1.4" fill="#840000">
<text x="40.9" y="27.9">2</text>
<text x="32.8" y="34.9" transform="rotate(-90 32.8 34.9)">1</text>
<text x="258.8" y="142.2" transform="rotate(-90 258.8 142.2)">1</text>
<text x="266.4" y="142.2" transform="rotate(-90 266.4 142.2)">1</text>
<text x="258.8" y="148.6" transform="rotate(-90 258.8 148.6)">2</text>
<text x="266.4" y="148.6" transform="rotate(-90 266.4 148.6)">2</text>
</g>
<g font-size="1.1" fill="#008484">
<text x="21.6" y="19.8">+12V</text>
<text x="41.8" y="19.5">+3.3V</text>
<text x="78.8" y="21">+12V</text>
<text x="107" y="22.5">+5V</text>
<text x="179.1" y="18.5">+48V</text>
<text x="233.6" y="29.7">+3.3V</text>
<text x="30.5" y="40.1">+12V</text>
<text x="194.3" y="52.8">+48V</text>
<text x="57" y="56.3">+3.3V</text>
<text x="134.6" y="54">+12V</text>
<text x="231.3" y="65.2">VDD</text>
<text x="45.6" y="66.5">+3.3V</text>
<text x="165.1" y="75.6">+12V</text>
<text x="27.8" y="104.6">+3.3V</text>
<text x="51.1" y="105.1">+5V</text>
<text x="184" y="107.1">+3.3V</text>
<text x="25.7" y="114">+5V</text>
<text x="162.6" y="108.7">+48V</text>
<text x="165.1" y="112.5">+12V</text>
<text x="27.8" y="121.1">+3.3V</text>
<text x="51.1" y="121.6">+5V</text>
<text x="227.2" y="122.4">+3.3V</text>
<text x="247.5" y="122.4">+3.3V</text>
<text x="25.7" y="130.5">+5V</text>
<text x="110.6" y="135.1">VDD</text>
<text x="158.6" y="138.9">+3.3V</text>
<text x="43.2" y="144.2">+12V</text>
<text x="110.6" y="165.6">VDD</text>
<text x="41.9" y="177.2">+12V</text>
</g>
</svg>
